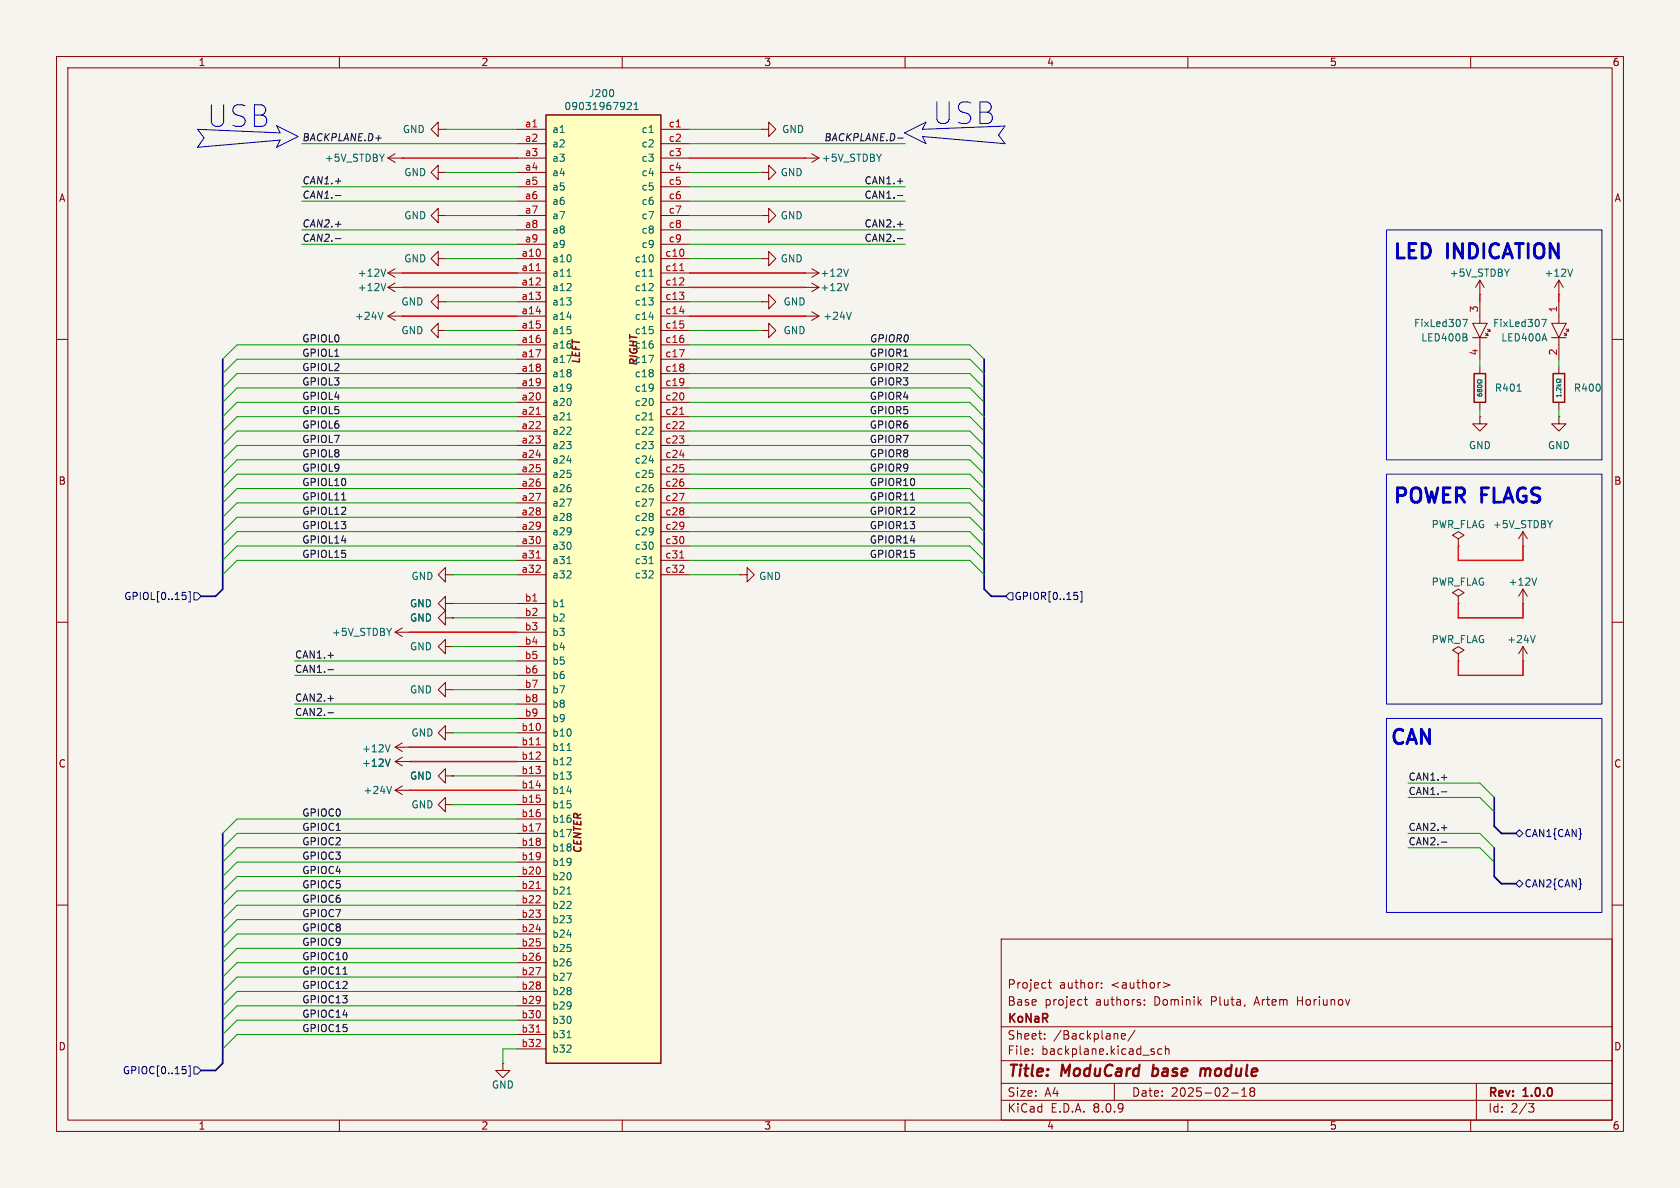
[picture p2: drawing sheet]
<svg xmlns="http://www.w3.org/2000/svg" width="297mm" height="210mm" viewBox="0 0 297 210" stroke-linecap="round" stroke-linejoin="round" font-family="sans-serif">
<path d="M0 0h297v210h-297z" fill="#f5f4ef" stroke="#f5f4ef" stroke-width=".18"/>
<g fill="none" stroke="#840000" stroke-width=".18">
<path d="M10 10h277v190h-277zM12 12h273v186h-273zM60 10v2M110 10v2M160 10v2M210 10v2M260 10v2M77.5 22.9v1.2l-1.3-1.2 1.3-1.3v1.3h1.2M78.7 22.9h.1M142.2 27.9h.1M142.2 27.9h2.6M143.5 27.2l1.3 .7"/>
<path d="M144.8 27.9l-1.3 .8M134.6 53.3h1.3v1.3l1.3-1.3-1.3-1.2v1.2M134.6 53.3h.1M134.6 45.7h1.3v1.3l1.3-1.3-1.3-1.2v1.2M134.6 45.7h.1M134.6 58.4h1.3v1.3l1.3-1.3-1.3-1.2v1.2M134.6 58.4h.1M260.3 57.2h2.6l-1.3 2.5zM260.3 59.7h2.6M261.6 52.1h.1M261.6 49.5v2.6M261.6 53.3v3.9"/>
<path d="M261.6 59.7v3.8M261.6 49.5l.8 1.3M261.6 49.5l-.7 1.3M262.6 58.9l.5 .4h-.5M263 58.2l.4 .4h-.4M263 58.9l.1 .4M263.3 58.2l.1 .4M274.3 57.2h2.6l-1.3 2.5zM274.3 59.7h2.6M275.6 52.1h.1M275.6 49.5l.8 1.3M275.6 49.5v2.6"/>
<path d="M275.6 53.3v3.9M275.6 59.7v3.8M275.6 49.5l-.8 1.3M276.5 58.9l.5 .3-.5 .1M276.9 58.1l.4 .4-.4 .1M276.9 58.9l.1 .3M277.2 58.1l.1 .4M10 60h2M261.6 73.7v1.2h1.3l-1.3 1.3-1.3-1.3h1.3M261.6 73.7h.1M261.6 64.8v1.2M261.6 71.1v1.3"/>
<path d="M275.6 73.7v1.2h1.3l-1.3 1.3-1.3-1.3h1.3M275.6 73.7h.1M275.6 64.8v1.2M275.6 71.1v1.3M285 60h2M257.8 95.3l1-.7-1-.6-1 .6 1 .7v1.2M257.8 96.5h.1M269.2 96.5h.1M269.2 94v2.5M269.2 94l.8 1.3M269.2 94l-.7 1.3M10 110h2"/>
<path d="M69.8 111.8h2.6M69.8 111.8l1.3 .7M71.1 111l-1.3 .8M72.4 111.8h.1M78.7 114.3v1.3l-1.2-1.3 1.2-1.3v1.3h1.3M78.7 109.2v1.3l-1.2-1.3 1.2-1.2v1.2h1.3M78.7 101.6v-1.3l-1.2 1.3 1.2 1.3v-1.3h1.3M78.7 106.7v1.3l-1.2-1.3 1.2-1.3v1.3h1.3M80 114.3h.1M80 109.2h.1M80 101.6h.1M80 106.7h.1"/>
<path d="M130.8 101.6h1.3v1.3l1.2-1.3-1.2-1.3v1.3M130.8 101.6h.1M257.8 105.4l1-.6-1-.7-1 .7 1 .6v1.3M257.8 106.7h.1M257.8 115.6l1-.7-1-.6-1 .6 1 .7v1.2M257.8 116.8h.1M269.2 116.8h.1M269.2 106.7h.1M269.2 114.3l.8 1.3M269.2 104.1v2.6M269.2 114.3v2.5M269.2 114.3l-.7 1.3"/>
<path d="M269.2 104.1l.8 1.3M269.2 104.1l-.7 1.3M285 110h2M69.8 139.7l1.3 .8M69.8 139.7h2.6M69.8 134.6l1.3 .8M69.8 134.6h2.6M69.8 132.1l1.3 .7M69.8 132.1h2.6M71.1 138.9l-1.3 .8M71.1 133.9l-1.3 .7M71.1 131.3l-1.3 .8"/>
<path d="M72.4 139.7h.1M72.4 134.6h.1M72.4 132.1h.1M78.7 121.9v-1.2l-1.2 1.2 1.2 1.3v-1.3h1.3M78.7 129.5v-1.2l-1.2 1.2 1.2 1.3v-1.3h1.3M78.7 137.2v-1.3l-1.2 1.3 1.2 1.2v-1.2h1.3M80 121.9h.1M80 129.5h.1M80 137.2h.1M78.7 142.2v-1.2l-1.2 1.2 1.2 1.3v-1.3h1.3M80 142.2h.1M10 160h2"/>
<path d="M177 166h108v32h-108zM185.3 173.7h.6M185.5 173.2v1.3l.4 .2M191.7 176.7h.5M191.9 176.2v1.3l.3 .2M194.7 174.6v.1M194.7 173.8v.1M202.3 177.6v.1M202.3 176.8v.1M205.7 173.7l1.1 .4-1.1 .5M285 160h2M60 198v2"/>
<path d="M88.9 188v1.2h1.3l-1.3 1.3-1.3-1.3h1.3M88.9 188h.1M110 198v2M160 198v2M177 194.5h108M177 191.5h108M177 187.5h108M177 181.5h108M182.5 186.3v.1M182.5 185.5v.1M184.7 183.6v.1M184.7 182.8v.1"/>
<path d="M197 191.5v3M198.2 183.2l.8-.1-.1-.3-.4-.1-.3 .2 .1 .7h.6M200.7 182.1l-1.3 2M204 186v.3M205.4 185.5l-.4-.1-.3 .3v.4l.1 .2h.6M206 185.5l.2-.1 .4 .1 .1 .9M206 184.9v1.5M210 198v2M217.7 193.2h1.2M219.5 193.8h.9M219.5 192.7l.5-.4v1.5M221.2 192.9l-.2 .3v.5l.2 .1 .5-.1 .1-.2-.1-.4-.2-.2"/>
<path d="M221.2 192.9l-.2-.2 .2-.4 .5 .1 .1 .2-.3 .3M221.2 192.9h.3M260 198v2M261 191.5v6.5M270.2 195.1h1l-.5 .6 .4 .1 .1 .5-.3 .3h-.4"/>
</g>
<path d="M203.7 190.1l.2 .1M203.9 188.2l-.2 2M212.3 188.9l-.1 1.3M213.1 189a.57 .57 0 0 0-.8 .1M213.1 189.2l-.1 1" fill="none" stroke="#840000" stroke-width=".4"/>
<g fill="none" stroke="#006464" stroke-width=".18">
<path d="M258.6 56.5h.8l-.5 1.2M259.2 59.7l.2 .1-.2 .4M259.2 59.1v.4M272.5 56.5h.9l-.6 1.2M278 47.6l-.4 1.2M261.2 69.6l.2 .4h.4l.2-.1-.1-.3h-.4v.3l.1 .1M261.3 68.1a.38 .38 0 0 1 .4-.1 .38 .38 0 0 1 .2 .4 .39 .39 0 0 1-.4 .2 .39 .39 0 0 1-.3-.4zM261.5 69l-.1-.2-.2 .2 .1 .3 .2-.2M261.5 69l.2-.2 .3 .2-.2 .3-.3-.2M261.5 69v.1M262 67.1v.2h-.2a.34 .34 0 0 0-.4-.1 .34 .34 0 0 0-.2 .4l.4 .1 .4-.1v.1M268.2 69.2h.7"/>
<path d="M275.2 68.2h.8M275.4 67.9l.3 .3M275.9 69.4h.1M276 67v.2h-.2a.34 .34 0 0 0-.5-.2 .34 .34 0 0 0-.1 .5l.4 .1 .4-.2v.2M276 68.6v.5l-.6-.5-.2 .1v.3M276 69.7v.5M276 69.9h-.8l.2 .3M276 67.9l-.4 .2M271.4 112.3l-.4 1.3M271.7 102.2l-.5 1.2M69 134.2l-.5 1.3M69 131.6l-.5 1.3"/>
<path d="M69.2 139l-.4 1.3"/>
</g>
<path d="M260.6 66h2v5.1h-2zM274.6 66h2v5.1h-2z" fill="none" stroke="#840000" stroke-width=".25"/>
<path d="M96.5 20.3h20.3v167.7h-20.3z" fill="#ffffc2"/>
<path d="M96.5 20.3h20.3v167.7h-20.3z" fill="none" stroke="#840000" stroke-width=".25"/>
<g fill="none" stroke="#840000" stroke-width=".18">
<path d="M68.6 27.9h2.5M68.6 27.9l1.2 .8M69.8 27.2l-1.2 .7M71.1 27.9h.1M77.5 38.1v1.3l-1.3-1.3 1.3-1.3v1.3h1.2M77.5 30.5v1.3l-1.3-1.3 1.3-1.3v1.3h1.2M78.7 38.1h.1M78.7 30.5h.1M91.4 22.9h5.1M91.4 25.4h5.1M91.4 27.9h5.1M91.4 30.5h5.1"/>
<path d="M91.4 33h5.1M91.4 35.6h5.1M91.4 38.1h5.1M116.8 22.9h5.1M116.8 25.4h5.1M116.8 27.9h5.1M116.8 30.5h5.1M116.8 33h5.1M116.8 35.6h5.1M116.8 38.1h5.1M134.6 38.1h1.3v1.3l1.3-1.3-1.3-1.3v1.3M134.6 38.1h.1"/>
<path d="M134.6 22.9h1.3v1.2l1.3-1.2-1.3-1.3v1.3M134.6 22.9h.1M134.6 30.5h1.3v1.3l1.3-1.3-1.3-1.3v1.3M134.6 30.5h.1M68.6 48.3h2.5M68.6 50.8h2.5M68.6 55.9h2.5M68.6 50.8l1.2 .8M68.6 55.9l1.2 .7M68.6 48.3l1.2 .7M69.8 50l-1.2 .8M69.8 55.1l-1.2 .8"/>
<path d="M69.8 47.5l-1.2 .8M71.1 50.8h.1M71.1 55.9h.1M71.1 48.3h.1M77.5 45.7v1.3l-1.3-1.3 1.3-1.2v1.2h1.2M77.5 58.4v1.3l-1.3-1.3 1.3-1.2v1.2h1.2M77.5 53.3v1.3l-1.3-1.3 1.3-1.2v1.2h1.2M78.7 45.7h.1M78.7 58.4h.1M78.7 53.3h.1M91.4 45.7h5.1M91.4 48.3h5.1"/>
<path d="M91.4 50.8h5.1M91.4 53.3h5.1M91.4 55.9h5.1M91.4 58.4h5.1M91.4 40.6h5.1M91.4 43.2h5.1M116.8 45.7h5.1M116.8 48.3h5.1M116.8 50.8h5.1M116.8 53.3h5.1M116.8 55.9h5.1M116.8 58.4h5.1"/>
<path d="M116.8 40.6h5.1M116.8 43.2h5.1M142.2 55.9h.1M142.2 48.3h.1M142.2 50.8h.1M142.2 48.3h2.6M142.2 50.8h2.6M142.2 55.9h2.6M143.5 55.1l1.3 .8M143.5 47.5l1.3 .8M143.5 50l1.3 .8M144.8 55.9l-1.3 .7"/>
<path d="M144.8 48.3l-1.3 .7M144.8 50.8l-1.3 .8M91.4 61h5.1M91.4 63.5h5.1M91.4 66h5.1M91.4 68.6h5.1M91.4 71.1h5.1M91.4 73.7h5.1M91.4 76.2h5.1M91.4 78.7h5.1M116.8 61h5.1M116.8 63.5h5.1"/>
<path d="M116.8 66h5.1M116.8 68.6h5.1M116.8 71.1h5.1M116.8 73.7h5.1M116.8 76.2h5.1M116.8 78.7h5.1M91.4 81.3h5.1M91.4 83.8h5.1M91.4 86.4h5.1M91.4 88.9h5.1M91.4 91.4h5.1M91.4 94h5.1"/>
<path d="M91.4 96.5h5.1M91.4 99.1h5.1M116.8 81.3h5.1M116.8 83.8h5.1M116.8 86.4h5.1M116.8 88.9h5.1M116.8 91.4h5.1M116.8 94h5.1M116.8 96.5h5.1M116.8 99.1h5.1M80 109.2h.1M80 106.7h.1"/>
<path d="M91.4 101.6h5.1M91.4 106.7h5.1M91.4 109.2h5.1M91.4 111.8h5.1M91.4 114.3h5.1M91.4 116.8h5.1M91.4 119.4h5.1M116.8 101.6h5.1M72.4 134.6h.1M80 137.2h.1M91.4 129.5h5.1M91.4 132.1h5.1"/>
<path d="M91.4 134.6h5.1M91.4 137.2h5.1M91.4 139.7h5.1M91.4 121.9h5.1M91.4 124.5h5.1M91.4 127h5.1M91.4 142.2h5.1M91.4 144.8h5.1M91.4 147.3h5.1M91.4 149.9h5.1M91.4 152.4h5.1M91.4 154.9h5.1"/>
<path d="M91.4 157.5h5.1M91.4 160h5.1M91.4 162.6h5.1M91.4 165.1h5.1M91.4 167.6h5.1M91.4 170.2h5.1M91.4 172.7h5.1M91.4 175.3h5.1M91.4 177.8h5.1M91.4 180.3h5.1M91.4 182.9h5.1M91.4 185.4h5.1"/>
</g>
<g fill="none" stroke="#006464" stroke-width=".18">
<path d="M108.4 15.9l.1 .4-.1 .7M110.9 18.2l.5-.1 .2 .4-.8 .9h.8M112.1 19.4h.7M112.1 18.5l.4-.4v1.3M114.8 23.4h.7M67.7 55.2l-.4 1.3M68.2 50.1l-.4 1.3M68.2 47.6l-.4 1.2M100.2 48.8h.8M114.8 48.8h.7M114.8 56h.7M150 47.6l-.4 1.2"/>
<path d="M150 50.1l-.4 1.3M150.5 55.2l-.4 1.3M100.2 74.2h.8M114.7 62.8h.8l-.5 1.3M114.8 74.2h.7M100.2 99.6h.8M114.7 88.2h.8l-.5 1.3M114.8 99.6h.7M114.8 81.4h.7M69 134.2l-.5 1.3M100.2 132.7h.8M100.2 158.1h.8"/>
<path d="M100.2 183.5h.8"/>
</g>
<g fill="none" stroke="#a90000" stroke-width=".18">
<path d="M119.6 22.4h.7M94.8 47.8h.7M120.2 47.8h.7M120.2 55h.8M94.8 73.2h.7M120.1 61.8h.9l-.6 1.3M120.2 73.2h.7M94.8 98.6h.7M120.1 87.2h.9l-.6 1.3M120.2 98.6h.7M120.2 80.4h.8M94.8 131.7h.7"/>
<path d="M94.8 157.1h.7M94.8 182.5h.7"/>
</g>
<g fill="none" stroke="#000084" stroke-width=".18">
<path d="M32.2 104.7h.7M32.7 105.2l.2 .2v.3l-.2 .3M33.3 104.6h.3v1.8h-.3M34.3 104.8h.6l.7 .6-.7 .6h-.6zM178.4 104.8h.7v1.2h-.7l-.6-.6zM189.9 104.7h.6M190.3 105.2l.2 .2v.3l-.2 .3M191 104.6h.3v1.8h-.3M268 156.2l.6-.6 .6 .6-.6 .6zM268 147.3l.6-.6 .6 .6-.6 .7zM32.2 188.5h.7M32.7 189l.2 .3v.3l-.2 .2"/>
<path d="M33.3 188.4h.3v1.8h-.3M34.3 188.6h.6l.7 .6-.7 .7h-.6z"/>
</g>
<g fill="none" stroke="#0f0f0f" stroke-width=".18">
<path d="M59.3 39.6h1M59.3 34.6h1M59.3 32h1M158.6 39.6h1M158.6 34.6h1M158.6 32h1M158.7 24.4h1M59.3 42.2h1M158.6 42.2h1M60.4 88.4h.7M161 88.4h.7M58 115.8h.9"/>
<path d="M58 118.4h.9M58 126h.9M58 123.5h.9M254.8 137.4h1M254.8 140h1M254.8 146.3h1M254.8 148.9h1M60.6 172.2h.8"/>
</g>
<path d="M34.9 22.9l14.6 .6-.6-1.3 3.8 1.9-3.8 1.9 .6-1.2-14.6 1.2 1.2-1.6zM159.9 23.5l3.8-1.9-.6 1.3 14.6-.6-1.2 1.6 1.2 1.5-14.6-1.3 .6 1.3zM245.1 40.6h38.1v40.7h-38.1zM245.1 83.8h38.1v40.7h-38.1zM245.1 127h38.1v34.3h-38.1z" fill="none" stroke="#0000c2" stroke-width=".18"/>
<path d="M39.4 63.5v40.6l-1.3 1.3h-2.5M174 63.5v40.6l1.3 1.3h2.5M39.4 147.3v40.7l-1.3 1.2h-2.5M264.2 149.9v5l1.2 1.3h2.6M264.2 141v5.1l1.2 1.2h2.6" fill="none" stroke="#000084" stroke-width=".3"/>
<g fill="none" stroke="#009600" stroke-width=".18">
<path d="M53.3 33h38.1M53.3 35.6h38.1M53.3 25.4h38.1M78.7 38.1h12.7M78.7 22.9h12.7M78.7 30.5h12.7M121.9 33h38.1M121.9 35.6h38.1M121.9 25.4h38.1M121.9 38.1h12.7M121.9 22.9h12.7M121.9 30.5h12.7"/>
<path d="M53.3 43.2h38.1M53.3 40.6h38.1M78.7 53.3h12.7M78.7 58.4h12.7M78.7 45.7h12.7M121.9 53.3h12.7M121.9 43.2h38.1M121.9 58.4h12.7M121.9 40.6h38.1M121.9 45.7h12.7M91.4 76.2h-49.5l-2.5 2.5M91.4 68.6h-49.5l-2.5 2.5"/>
<path d="M91.4 71.1h-49.5l-2.5 2.6M91.4 78.7h-49.5l-2.5 2.6M91.4 73.7h-49.5l-2.5 2.5M91.4 61h-49.5l-2.5 2.5M91.4 66h-49.5l-2.5 2.6M91.4 63.5h-49.5l-2.5 2.5M121.9 76.2h49.5l2.6 2.5M121.9 68.6h49.5l2.6 2.5M121.9 71.1h49.5l2.6 2.6M121.9 78.7h49.5l2.6 2.6M121.9 73.7h49.5l2.6 2.5M121.9 61h49.5l2.6 2.5"/>
<path d="M121.9 66h49.5l2.6 2.6M121.9 63.5h49.5l2.6 2.5M261.6 63.5v1.3M261.6 72.4v1.3M275.6 63.5v1.3M275.6 72.4v1.3M91.4 81.3h-49.5l-2.5 2.5M91.4 83.8h-49.5l-2.5 2.6M91.4 96.5h-49.5l-2.5 2.6M91.4 91.4h-49.5l-2.5 2.6M91.4 86.4h-49.5l-2.5 2.5M91.4 99.1h-49.5l-2.5 2.5"/>
<path d="M91.4 88.9h-49.5l-2.5 2.5M91.4 94h-49.5l-2.5 2.5M121.9 81.3h49.5l2.6 2.5M121.9 83.8h49.5l2.6 2.6M121.9 96.5h49.5l2.6 2.6M121.9 91.4h49.5l2.6 2.6M121.9 86.4h49.5l2.6 2.5M121.9 99.1h49.5l2.6 2.5M121.9 88.9h49.5l2.6 2.5M121.9 94h49.5l2.6 2.5M52.1 119.4h39.3M52.1 116.8h39.3"/>
<path d="M80 101.6h11.4M80 114.3h11.4M80 109.2h11.4M80 106.7h11.4M121.9 101.6h8.9M52.1 127h39.3M52.1 124.5h39.3M80 121.9h11.4M80 129.5h11.4M80 137.2h11.4M248.9 138.4h12.7l2.6 2.6M80 142.2h11.4"/>
<path d="M91.4 147.3h-49.5l-2.5 2.6M91.4 144.8h-49.5l-2.5 2.5M91.4 152.4h-49.5l-2.5 2.5M91.4 154.9h-49.5l-2.5 2.6M91.4 149.9h-49.5l-2.5 2.5M91.4 157.5h-49.5l-2.5 2.5M248.9 147.3h12.7l2.6 2.6M248.9 149.9h12.7l2.6 2.5M248.9 141h12.7l2.6 2.5M91.4 177.8h-49.5l-2.5 2.5M91.4 175.3h-49.5l-2.5 2.5M91.4 162.6h-49.5l-2.5 2.5"/>
<path d="M91.4 170.2h-49.5l-2.5 2.5M91.4 172.7h-49.5l-2.5 2.6M91.4 165.1h-49.5l-2.5 2.5M91.4 167.6h-49.5l-2.5 2.6M91.4 160h-49.5l-2.5 2.6M91.4 185.4h-2.5v2.6M91.4 182.9h-49.5l-2.5 2.5M91.4 180.3h-49.5l-2.5 2.6"/>
</g>
<g fill="none" stroke="#f00" stroke-width=".25">
<path d="M71.1 27.9h20.3M121.9 27.9h20.3M71.1 48.3h20.3M71.1 50.8h20.3M71.1 55.9h20.3M121.9 48.3h20.3M121.9 50.8h20.3M121.9 55.9h20.3M261.6 52.1v1.2M275.6 52.1v1.2M257.8 96.5v2.6h11.4v-2.6M72.4 111.8h19"/>
<path d="M257.8 106.7v2.5h11.4v-2.5M257.8 116.8v2.6h11.4v-2.6M72.4 139.7h19M72.4 134.6h19M72.4 132.1h19"/>
</g>
<g font-size="5.3" fill="#0000c2">
<text x="36.6" y="22.7">USB</text>
<text x="164.9" y="22.2">USB</text>
</g>
<g font-size="3.5" fill="#0000c2">
<text x="246.1" y="46.5">LED</text>
<text x="256" y="46.5">INDICATION</text>
<text x="246.1" y="89.7">POWER</text>
<text x="262" y="89.7">FLAGS</text>
<text x="245.6" y="132.3">CAN</text>
</g>
<g font-size="2.8" fill="#840000">
<text x="178" y="190.9">Title:</text>
<text x="187.7" y="190.9">ModuCard</text>
<text x="204.6" y="190.9">base</text>
<text x="213.8" y="190.9">module</text>
</g>
<g font-size="2.1" fill="#840000">
<text x="178" y="178">Base</text>
<text x="178" y="175">Project</text>
<text x="184.7" y="178">project</text>
<text x="187.2" y="175">author:</text>
<text x="193.7" y="178">authors:</text>
<text x="196.5" y="175">&lt;author&gt;</text>
<text x="204.2" y="178">Dominik</text>
<text x="214.3" y="178">Pluta,</text>
<text x="222.2" y="178">Artem</text>
<text x="229.9" y="178">Horiunov</text>
<text x="178" y="184">Sheet:</text>
<text x="178" y="181.2">KoNaR</text>
<text x="186.2" y="184">/Backplane/</text>
<text x="178" y="186.7">File:</text>
<text x="184.1" y="186.7">backplane.kicad_sch</text>
<text x="178" y="196.9">KiCad</text>
<text x="178" y="194.1">Size:</text>
<text x="184.7" y="194.1">A4</text>
<text x="185.7" y="196.9">E.D.A.</text>
<text x="193.3" y="196.9">8.0.9</text>
<text x="200" y="194.1">Date:</text>
<text x="207" y="194.1">2025-02-18</text>
<text x="263" y="194.3">Rev:</text>
<text x="263" y="196.9">Id:</text>
<text x="267.1" y="196.9">2/3</text>
<text x="269.4" y="194.3">1.0.0</text>
</g>
<g font-size="1.8" fill="#840000">
<text x="35" y="11.9">1</text>
<text x="85" y="11.9">2</text>
<text x="135" y="11.9">3</text>
<text x="185" y="11.9">4</text>
<text x="235" y="11.9">5</text>
<text x="285" y="11.9">6</text>
<text x="10.3" y="35.9">A</text>
<text x="285.3" y="35.9">A</text>
<text x="102.9" y="64.5" transform="rotate(-90 102.9 64.5)">LEFT</text>
<text x="113" y="64.9" transform="rotate(-90 113 64.9)">RIGHT</text>
<text x="10.3" y="85.9">B</text>
<text x="285.3" y="85.9">B</text>
<text x="10.3" y="135.9">C</text>
<text x="285.3" y="135.9">C</text>
<text x="103.1" y="151.1" transform="rotate(-90 103.1 151.1)">CENTER</text>
<text x="10.3" y="185.9">D</text>
<text x="285.3" y="185.9">D</text>
<text x="35" y="199.9">1</text>
<text x="85" y="199.9">2</text>
<text x="135" y="199.9">3</text>
<text x="185" y="199.9">4</text>
<text x="235" y="199.9">5</text>
<text x="285" y="199.9">6</text>
</g>
<g font-size="1.8" fill="#006464">
<text x="104" y="17.4">J200</text>
<text x="71.1" y="23.7">GND</text>
<text x="97.5" y="23.7">a1</text>
<text x="99.7" y="19.7">09031967921</text>
<text x="113.3" y="23.7">c1</text>
<text x="138.2" y="23.7">GND</text>
<text x="57.3" y="28.8">+5V_STDBY</text>
<text x="97.5" y="26.3">a2</text>
<text x="97.5" y="28.8">a3</text>
<text x="113.3" y="26.3">c2</text>
<text x="113.3" y="28.8">c3</text>
<text x="145.2" y="28.8">+5V_STDBY</text>
<text x="71.4" y="31.3">GND</text>
<text x="97.5" y="31.3">a4</text>
<text x="97.5" y="33.9">a5</text>
<text x="113.3" y="31.3">c4</text>
<text x="113.3" y="33.9">c5</text>
<text x="137.9" y="31.3">GND</text>
<text x="71.4" y="39">GND</text>
<text x="97.5" y="36.4">a6</text>
<text x="97.5" y="39">a7</text>
<text x="97.5" y="41.5">a8</text>
<text x="113.3" y="36.4">c6</text>
<text x="113.3" y="39">c7</text>
<text x="113.3" y="41.5">c8</text>
<text x="137.9" y="39">GND</text>
<text x="71.4" y="46.6">GND</text>
<text x="97.5" y="46.6">a10</text>
<text x="97.5" y="44">a9</text>
<text x="112.1" y="46.6">c10</text>
<text x="113.3" y="44">c9</text>
<text x="137.9" y="46.6">GND</text>
<text x="63.1" y="51.7">+12V</text>
<text x="63.1" y="49.1">+12V</text>
<text x="97.5" y="49.1">a11</text>
<text x="97.5" y="51.7">a12</text>
<text x="112.1" y="49.1">c11</text>
<text x="112.1" y="51.7">c12</text>
<text x="144.9" y="49.1">+12V</text>
<text x="144.9" y="51.7">+12V</text>
<text x="256.2" y="49.1">+5V_STDBY</text>
<text x="272.9" y="49.1">+12V</text>
<text x="62.6" y="56.7">+24V</text>
<text x="70.9" y="59.3">GND</text>
<text x="70.9" y="54.2">GND</text>
<text x="97.5" y="54.2">a13</text>
<text x="97.5" y="56.7">a14</text>
<text x="97.5" y="59.3">a15</text>
<text x="112.1" y="54.2">c13</text>
<text x="112.1" y="56.7">c14</text>
<text x="112.1" y="59.3">c15</text>
<text x="138.4" y="54.2">GND</text>
<text x="138.4" y="59.3">GND</text>
<text x="145.4" y="56.7">+24V</text>
<text x="249.9" y="58">FixLed307</text>
<text x="263.9" y="58">FixLed307</text>
<text x="97.5" y="61.8">a16</text>
<text x="97.5" y="64.4">a17</text>
<text x="112.1" y="61.8">c16</text>
<text x="112.1" y="64.4">c17</text>
<text x="251.2" y="60.6">LED400B</text>
<text x="265.3" y="60.6">LED400A</text>
<text x="97.5" y="66.9">a18</text>
<text x="97.5" y="69.4">a19</text>
<text x="97.5" y="72">a20</text>
<text x="112.1" y="66.9">c18</text>
<text x="112.1" y="69.4">c19</text>
<text x="112.1" y="72">c20</text>
<text x="264.2" y="69.4">R401</text>
<text x="278.1" y="69.4">R400</text>
<text x="97.5" y="74.5">a21</text>
<text x="97.5" y="77.1">a22</text>
<text x="112.1" y="74.5">c21</text>
<text x="112.1" y="77.1">c22</text>
<text x="97.5" y="79.6">a23</text>
<text x="97.5" y="82.1">a24</text>
<text x="112.1" y="79.6">c23</text>
<text x="112.1" y="82.1">c24</text>
<text x="259.6" y="79.6">GND</text>
<text x="273.6" y="79.6">GND</text>
<text x="97.5" y="84.7">a25</text>
<text x="97.5" y="87.2">a26</text>
<text x="97.5" y="89.8">a27</text>
<text x="112.1" y="84.7">c25</text>
<text x="112.1" y="87.2">c26</text>
<text x="112.1" y="89.8">c27</text>
<text x="97.5" y="92.3">a28</text>
<text x="97.5" y="94.8">a29</text>
<text x="112.1" y="92.3">c28</text>
<text x="112.1" y="94.8">c29</text>
<text x="253" y="93.6">PWR_FLAG +5V_STDBY</text>
<text x="97.5" y="97.4">a30</text>
<text x="97.5" y="99.9">a31</text>
<text x="112.1" y="97.4">c30</text>
<text x="112.1" y="99.9">c31</text>
<text x="72.4" y="107.5">GND</text>
<text x="72.6" y="102.7">GND</text>
<text x="97.5" y="102.5">a32</text>
<text x="97.5" y="107.5">b1</text>
<text x="112.1" y="102.5">c32</text>
<text x="134.1" y="102.7">GND</text>
<text x="253" y="103.7">PWR_FLAG</text>
<text x="266.6" y="103.7">+12V</text>
<text x="58.6" y="112.6">+5V_STDBY</text>
<text x="72.4" y="110.1">GND</text>
<text x="97.5" y="110.1">b2</text>
<text x="97.5" y="112.6">b3</text>
<text x="253" y="113.9">PWR_FLAG</text>
<text x="266.3" y="113.9">+24V</text>
<text x="72.4" y="115.2">GND</text>
<text x="97.5" y="115.2">b4</text>
<text x="97.5" y="117.7">b5</text>
<text x="72.4" y="122.8">GND</text>
<text x="97.5" y="120.2">b6</text>
<text x="97.5" y="122.8">b7</text>
<text x="97.5" y="125.3">b8</text>
<text x="72.6" y="130.4">GND</text>
<text x="97.5" y="130.4">b10</text>
<text x="97.5" y="127.9">b9</text>
<text x="63.9" y="135.7">+12V</text>
<text x="63.9" y="133.2">+12V</text>
<text x="97.5" y="132.9">b11</text>
<text x="97.5" y="135.5">b12</text>
<text x="64.2" y="140.6">+24V</text>
<text x="72.4" y="138">GND</text>
<text x="72.6" y="143.1">GND</text>
<text x="97.5" y="138">b13</text>
<text x="97.5" y="140.6">b14</text>
<text x="97.5" y="143.1">b15</text>
<text x="97.5" y="145.6">b16</text>
<text x="97.5" y="148.2">b17</text>
<text x="97.5" y="150.7">b18</text>
<text x="97.5" y="153.3">b19</text>
<text x="97.5" y="155.8">b20</text>
<text x="97.5" y="158.3">b21</text>
<text x="97.5" y="160.9">b22</text>
<text x="97.5" y="163.4">b23</text>
<text x="97.5" y="166">b24</text>
<text x="97.5" y="168.5">b25</text>
<text x="97.5" y="171">b26</text>
<text x="97.5" y="173.6">b27</text>
<text x="97.5" y="176.1">b28</text>
<text x="97.5" y="178.7">b29</text>
<text x="97.5" y="181.2">b30</text>
<text x="97.5" y="183.7">b31</text>
<text x="97.5" y="186.3">b32</text>
<text x="86.9" y="192.6">GND</text>
</g>
<g font-size="1.8" fill="#a90000">
<text x="92.7" y="22.6">a1</text>
<text x="118.1" y="22.6">c1</text>
<text x="92.7" y="25.1">a2</text>
<text x="92.7" y="27.7">a3</text>
<text x="118.1" y="25.1">c2</text>
<text x="118.1" y="27.7">c3</text>
<text x="92.7" y="30.2">a4</text>
<text x="92.7" y="32.8">a5</text>
<text x="92.7" y="35.3">a6</text>
<text x="118.1" y="30.2">c4</text>
<text x="118.1" y="32.8">c5</text>
<text x="118.1" y="35.3">c6</text>
<text x="92.7" y="37.8">a7</text>
<text x="92.7" y="40.4">a8</text>
<text x="118.1" y="37.8">c7</text>
<text x="118.1" y="40.4">c8</text>
<text x="92.1" y="45.5">a10</text>
<text x="92.7" y="42.9">a9</text>
<text x="117.5" y="45.5">c10</text>
<text x="118.1" y="42.9">c9</text>
<text x="92.1" y="48">a11</text>
<text x="92.1" y="50.5">a12</text>
<text x="92.1" y="53.1">a13</text>
<text x="117.5" y="48">c11</text>
<text x="117.5" y="50.5">c12</text>
<text x="117.5" y="53.1">c13</text>
<text x="92.1" y="55.6">a14</text>
<text x="92.1" y="58.2">a15</text>
<text x="117.5" y="55.6">c14</text>
<text x="117.5" y="58.2">c15</text>
<text x="261.4" y="55.3" transform="rotate(-90 261.4 55.3)">3</text>
<text x="275.3" y="55.3" transform="rotate(-90 275.3 55.3)">1</text>
<text x="92.1" y="60.7">a16</text>
<text x="92.1" y="63.2">a17</text>
<text x="92.1" y="65.8">a18</text>
<text x="117.5" y="60.7">c16</text>
<text x="117.5" y="63.2">c17</text>
<text x="117.5" y="65.8">c18</text>
<text x="261.4" y="62.9" transform="rotate(-90 261.4 62.9)">4</text>
<text x="275.3" y="62.9" transform="rotate(-90 275.3 62.9)">2</text>
<text x="92.1" y="68.3">a19</text>
<text x="92.1" y="70.9">a20</text>
<text x="117.5" y="68.3">c19</text>
<text x="117.5" y="70.9">c20</text>
<text x="92.1" y="73.4">a21</text>
<text x="92.1" y="75.9">a22</text>
<text x="117.5" y="73.4">c21</text>
<text x="117.5" y="75.9">c22</text>
<text x="92.1" y="78.5">a23</text>
<text x="92.1" y="81">a24</text>
<text x="92.1" y="83.6">a25</text>
<text x="117.5" y="78.5">c23</text>
<text x="117.5" y="81">c24</text>
<text x="117.5" y="83.6">c25</text>
<text x="92.1" y="86.1">a26</text>
<text x="92.1" y="88.6">a27</text>
<text x="117.5" y="86.1">c26</text>
<text x="117.5" y="88.6">c27</text>
<text x="92.1" y="91.2">a28</text>
<text x="92.1" y="93.7">a29</text>
<text x="117.5" y="91.2">c28</text>
<text x="117.5" y="93.7">c29</text>
<text x="92.1" y="96.3">a30</text>
<text x="92.1" y="98.8">a31</text>
<text x="92.1" y="101.3">a32</text>
<text x="117.5" y="96.3">c30</text>
<text x="117.5" y="98.8">c31</text>
<text x="117.5" y="101.3">c32</text>
<text x="92.7" y="106.4">b1</text>
<text x="92.7" y="109">b2</text>
<text x="92.7" y="111.5">b3</text>
<text x="92.7" y="114">b4</text>
<text x="92.7" y="116.6">b5</text>
<text x="92.7" y="119.1">b6</text>
<text x="92.7" y="121.7">b7</text>
<text x="92.7" y="124.2">b8</text>
<text x="92.1" y="129.3">b10</text>
<text x="92.1" y="131.8">b11</text>
<text x="92.7" y="126.7">b9</text>
<text x="92.1" y="134.4">b12</text>
<text x="92.1" y="136.9">b13</text>
<text x="92.1" y="139.4">b14</text>
<text x="92.1" y="142">b15</text>
<text x="92.1" y="144.5">b16</text>
<text x="92.1" y="147.1">b17</text>
<text x="92.1" y="149.6">b18</text>
<text x="92.1" y="152.1">b19</text>
<text x="92.1" y="154.7">b20</text>
<text x="92.1" y="157.2">b21</text>
<text x="92.1" y="159.8">b22</text>
<text x="92.1" y="162.3">b23</text>
<text x="92.1" y="164.8">b24</text>
<text x="92.1" y="167.4">b25</text>
<text x="92.1" y="169.9">b26</text>
<text x="92.1" y="172.5">b27</text>
<text x="92.1" y="175">b28</text>
<text x="92.1" y="177.5">b29</text>
<text x="92.1" y="180.1">b30</text>
<text x="92.1" y="182.6">b31</text>
<text x="92.1" y="185.2">b32</text>
</g>
<g font-size="1.8" fill="#0f0f0f">
<text x="53.3" y="25.1">BACKPLANE.D+</text>
<text x="145.6" y="25.1">BACKPLANE.D-</text>
<text x="53.3" y="32.7">CAN1.+</text>
<text x="53.3" y="35.2">CAN1.-</text>
<text x="152.7" y="35.2">CAN1.-</text>
<text x="152.7" y="32.7">CAN1.+</text>
<text x="53.3" y="40.3">CAN2.+</text>
<text x="152.7" y="40.3">CAN2.+</text>
<text x="53.3" y="42.8">CAN2.-</text>
<text x="152.7" y="42.8">CAN2.-</text>
<text x="53.3" y="65.7">GPIOL2</text>
<text x="53.3" y="63.2">GPIOL1</text>
<text x="53.3" y="60.6">GPIOL0</text>
<text x="153.7" y="60.6">GPIOR0</text>
<text x="153.7" y="63.2">GPIOR1</text>
<text x="153.7" y="65.7">GPIOR2</text>
<text x="53.3" y="70.8">GPIOL4</text>
<text x="53.3" y="68.2">GPIOL3</text>
<text x="153.7" y="68.2">GPIOR3</text>
<text x="153.7" y="70.8">GPIOR4</text>
<text x="53.3" y="73.3">GPIOL5</text>
<text x="53.3" y="75.9">GPIOL6</text>
<text x="153.7" y="75.9">GPIOR6</text>
<text x="153.7" y="73.3">GPIOR5</text>
<text x="53.3" y="83.5">GPIOL9</text>
<text x="53.3" y="78.4">GPIOL7</text>
<text x="53.3" y="80.9">GPIOL8</text>
<text x="153.7" y="80.9">GPIOR8</text>
<text x="153.7" y="78.4">GPIOR7</text>
<text x="153.7" y="83.5">GPIOR9</text>
<text x="53.3" y="86">GPIOL10</text>
<text x="53.3" y="88.6">GPIOL11</text>
<text x="153.7" y="88.6">GPIOR11</text>
<text x="153.7" y="86">GPIOR10</text>
<text x="53.3" y="93.6">GPIOL13</text>
<text x="53.3" y="91.1">GPIOL12</text>
<text x="153.7" y="91.1">GPIOR12</text>
<text x="153.7" y="93.6">GPIOR13</text>
<text x="53.3" y="98.7">GPIOL15</text>
<text x="53.3" y="96.2">GPIOL14</text>
<text x="153.7" y="96.2">GPIOR14</text>
<text x="153.7" y="98.7">GPIOR15</text>
<text x="52.1" y="116.5">CAN1.+</text>
<text x="52.1" y="119">CAN1.-</text>
<text x="52.1" y="124.1">CAN2.+</text>
<text x="52.1" y="126.7">CAN2.-</text>
<text x="248.9" y="138.1">CAN1.+</text>
<text x="248.9" y="140.6">CAN1.-</text>
<text x="53.3" y="149.5">GPIOC2</text>
<text x="53.3" y="144.4">GPIOC0</text>
<text x="53.3" y="147">GPIOC1</text>
<text x="248.9" y="147">CAN2.+</text>
<text x="248.9" y="149.5">CAN2.-</text>
<text x="53.3" y="152.1">GPIOC3</text>
<text x="53.3" y="154.6">GPIOC4</text>
<text x="53.3" y="157.1">GPIOC5</text>
<text x="53.3" y="159.7">GPIOC6</text>
<text x="53.3" y="164.8">GPIOC8</text>
<text x="53.3" y="167.3">GPIOC9</text>
<text x="53.3" y="162.2">GPIOC7</text>
<text x="53.3" y="172.4">GPIOC11</text>
<text x="53.3" y="169.8">GPIOC10</text>
<text x="53.3" y="177.5">GPIOC13</text>
<text x="53.3" y="180">GPIOC14</text>
<text x="53.3" y="174.9">GPIOC12</text>
<text x="53.3" y="182.5">GPIOC15</text>
</g>
<g font-size="1.8" fill="#000084">
<text x="21.9" y="106.3">GPIOL[0..15]</text>
<text x="179.3" y="106.3">GPIOR[0..15]</text>
<text x="269.4" y="148.2">CAN1{CAN}</text>
<text x="269.4" y="157.1">CAN2{CAN}</text>
<text x="21.6" y="190.1">GPIOC[0..15]</text>
</g>
</svg>
